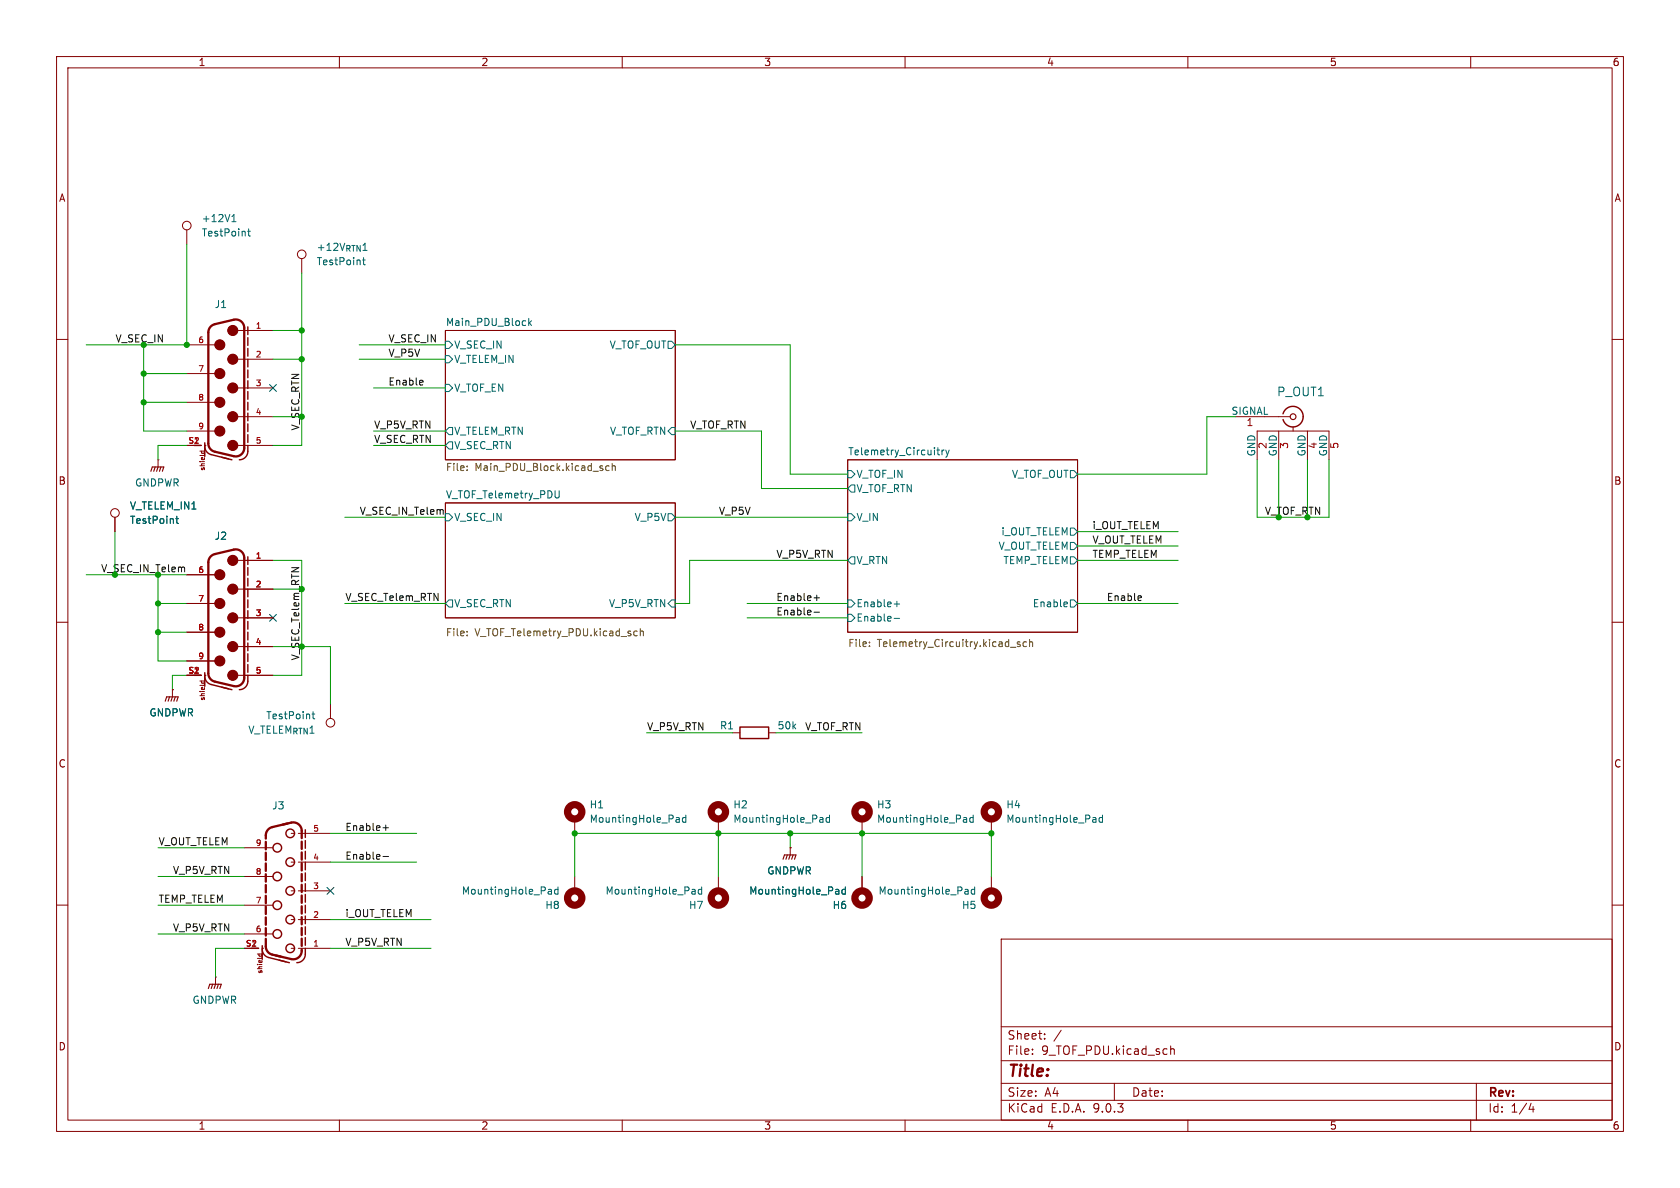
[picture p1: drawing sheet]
<svg xmlns="http://www.w3.org/2000/svg" width="297mm" height="210mm" viewBox="0 0 297 210" stroke-linecap="round" stroke-linejoin="round" font-family="sans-serif">
<g fill="none" stroke="#840000" stroke-width=".18">
<path d="M10 10h277v190h-277zM12 12h273v186h-273zM60 10v2M110 10v2M160 10v2M210 10v2M260 10v2M33 40.6v2.6M41 58.4h7.3M53.3 45.7v2.6M78.7 58.4h40.7v22.9h-40.7zM10 60h2"/>
<path d="M33 78.7h2.6M33 61h5.1M33 66h5.1M33 71.1h5.1M33 76.2h5.1M35.3 79.7h.9M35.6 79.7v.4M36.1 79.7v.4M41 63.5h7.3M41 68.6h7.3M41 73.7h7.3M41 78.7h7.3"/>
<path d="M218.4 73.7h9.7M226.1 76.2v5.1M228.6 75.4v.8M231.1 76.2v5.1M285 60h2M20.3 91.4v2.6M27.9 81.3h.1M27.9 81.3v1.3M41 99.1h7.3M78.7 88.9h40.7v20.3h-40.7zM149.9 81.3h40.6v30.5h-40.6zM222.2 81.3v-5.1h12.7v5.1"/>
<path d="M10 110h2M33 119.4h2.6M33 101.6h5.1M33 106.7h5.1M33 111.8h5.1M33 116.8h5.1M41 104.1h7.3M41 109.2h7.3M41 114.3h7.3M41 119.4h7.3M285 110h2M30.5 121.9h.1"/>
<path d="M30.5 121.9v1.3M35.3 120.4h.9M35.6 120.4v.3M36.1 120.4v.3M58.4 124.5v2.5M129.5 129.5h1.3M135.9 129.5h1.3M43.2 149.9h5.1M43.2 154.9h5.1M51.5 147.3h.6M51.5 152.4h.6M51.5 157.5h.6"/>
<path d="M52.7 147.3h5.7M52.7 152.4h5.7M52.7 157.5h5.7M101.6 144.8v2.5M101.6 154.9v2.6M127 144.8v2.5M127 154.9v2.6M139.7 149.9h.1M139.7 149.9v1.2M152.4 144.8v2.5M152.4 154.9v2.6M175.3 144.8v2.5"/>
<path d="M175.3 154.9v2.6M10 160h2M38.1 172.7h.1M38.1 172.7v1.3M43.2 167.6h2.5M43.2 160h5.1M43.2 165.1h5.1M45.5 168.6h.8M45.8 168.6v.4M46.3 168.6v.4M51.5 162.6h.6M51.5 167.6h.6"/>
<path d="M52.7 162.6h5.7M52.7 167.6h5.7M177 166h108v32h-108zM285 160h2M60 198v2M110 198v2M160 198v2M177 194.5h108M177 191.5h108M177 187.5h108M177 181.5h108M182.5 186.3v.1"/>
<path d="M182.5 185.5v.1M184.7 183.6v.1M184.7 182.8v.1M187.6 182.1l-1.3 2M197 191.5v3M207 184.9v1.5M207 185.5l.2-.1 .3 .1 .1 .9M210 198v2M260 198v2M261 191.5v6.5M270.7 195l-.4 1.1h.9M271 195.6v1"/>
<circle cx="33" cy="39.9" r=".76"/>
<circle cx="53.3" cy="45" r=".76"/>
<circle cx="20.3" cy="90.7" r=".76"/>
<circle cx="58.4" cy="127.8" r=".76"/>
</g>
<g fill="none" stroke="#006464" stroke-width=".18">
<path d="M41 39.2h.7M41 38.3l.4-.4v1.3M43.8 40.9h.5M44 40.5v1l.3 .2M64.1 46h.5M64.3 45.5v1.1l.3 .2M93.5 56.3v1.2M93.6 57.1l.4 .4M94 56.7l-.5 .5M78.7 60.3h.7l.6 .7-.6 .6h-.7zM78.7 76.2l.7-.6h.6v1.2h-.6zM78.7 62.9h.7l.6 .6-.6 .6h-.7z"/>
<path d="M78.7 67.9h.7l.6 .7-.6 .6h-.7zM79.4 78.1h.6v1.3h-.6l-.7-.7zM118.1 60.3h.6l.7 .7-.7 .6h-.6zM118.1 76.2l.6-.6h.7v1.2h-.7zM165.6 79.6h.5M165.8 79.1v1.1l.3 .2M166.5 79.6v.8M166.9 79.6l-.4 .2M167.2 79.6l.3 .8M167.8 79.6l-.3 .8M31.1 91.7h.5M31.3 91.3v1l.3 .2"/>
<path d="M78.7 90.8h.7l.6 .6-.6 .7h-.7zM98.9 86.8v1l-.2 .2h-.3M118.1 90.8h.6l.7 .6-.7 .7h-.6zM149.9 90.8h.6l.6 .6-.6 .7h-.6zM149.9 83.2h.6l.6 .6-.6 .7h-.6zM150.5 98.4h.6v1.3h-.6l-.6-.6zM150.5 85.7h.6v1.3h-.6l-.6-.6zM167.5 80.4l-.3 .4M189.2 83.2h.7l.6 .6-.6 .7h-.7zM189.2 93.3h.7l.6 .7-.6 .6h-.7zM189.2 95.9h.7l.6 .6-.6 .7h-.7zM189.2 98.4h.7l.6 .7-.6 .6h-.7z"/>
<path d="M79.4 106h.6v1.3h-.6l-.7-.6zM118.1 106.7l.6-.7h.7v1.3h-.7zM149.9 108.6h.6l.6 .6-.6 .7h-.6zM149.9 106h.6l.6 .7-.6 .6h-.6zM158.1 109.3h.9M158.1 106.8h.9M158.6 106.3v1M188.5 106.4l.2 .3-.6 .1M188.6 107.2l-.1 .1M189.2 106h.7l.6 .7-.6 .6h-.7zM55.2 126.2h.4M55.3 125.8v1.1l.3 .2"/>
<path d="M97.1 157.2h.2l.2 .2v.7M97.5 158l-.4 .1M97.5 157.5l-.4 .1M98.6 157.3l-.3-.1-.3 .3 .2 .5h.4M98.6 156.8v1.3M119.7 144.5l.3 .1 .1 .8M120.1 145.3l-.4 .1M120.1 144.8l-.4 .1M121.2 144.6l-.3-.1-.3 .3 .2 .5h.4M121.2 144.1v1.3M122.5 157.2h.2l.2 .2v.7M122.9 158l-.4 .1"/>
<path d="M122.9 157.5l-.4 .1M124 157.3l-.3-.1-.3 .3 .2 .5h.4M124 156.8v1.3M145.1 144.5l.3 .1 .1 .8M145.5 145.3l-.4 .1M145.5 144.8l-.4 .1M146.6 144.6l-.3-.1-.3 .3 .2 .5h.4M146.6 144.1v1.3M147.9 157.2h.2l.2 .2v.7M148.3 158l-.4 .1M148.3 157.5l-.4 .1M149.4 157.3l-.3-.1-.3 .3 .2 .5h.4"/>
<path d="M149.4 156.8v1.3M170.5 144.5h.2l.2 .2v.7M170.7 157.2h.3l.2 .2v.7M170.9 145.3l-.4 .1M170.9 144.8l-.4 .1M171.2 158l-.5 .1M171.2 157.5l-.5 .1M172 144.6l-.3-.1-.3 .3 .2 .5h.4M172 144.1v1.3M172.3 157.3l-.4-.1-.2 .3 .1 .5h.5M172.3 156.8v1.3M193.3 144.5h.3l.2 .2v.7"/>
<path d="M193.8 145.3l-.5 .1M193.8 144.8l-.5 .1M194.9 144.6l-.4-.1-.2 .3 .1 .5h.5M194.9 144.1v1.3"/>
</g>
<g fill="none" stroke="#725600" stroke-width=".18">
<path d="M82.6 83.1v.1M82.6 82.4v.1M107.7 82.4l-.4-.1-.2 .3 .1 .5h.5M108.2 82.5l.2-.2 .3 .1 .1 .8M108.2 81.9v1.3M82.6 111.6v.1M82.6 112.3v.1M112 112.2l.3 .2 .3-.1M112.6 111.6h-.3l-.3 .2M113.2 111.7l.2-.1h.3v.8M113.2 111.1v1.3M153.7 114.2v.1"/>
<path d="M153.7 113.5v.1M178.6 114.4h1M180.3 113.5h-.3l-.2 .1 .1 .2 .4 .1v.3h-.5M181.5 113.5h-.4l-.2 .2 .1 .5h.5M182 113.6l.2-.1h.3l.1 .8M182 113v1.3"/>
</g>
<g fill="none" stroke="#840000" stroke-width="1.3">
<circle cx="101.6" cy="143.5" r="1.27"/>
<circle cx="101.6" cy="158.7" r="1.27"/>
<circle cx="127" cy="143.5" r="1.27"/>
<circle cx="127" cy="158.7" r="1.27"/>
<circle cx="152.4" cy="143.5" r="1.27"/>
<circle cx="152.4" cy="158.7" r="1.27"/>
<circle cx="175.3" cy="143.5" r="1.27"/>
<circle cx="175.3" cy="158.7" r="1.27"/>
</g>
<g fill="none" stroke="#840000" stroke-width=".25">
<path d="M43.8 57.8v1.3M43.8 59.7v1.4M34.3 78.7h1.3M36.2 78.7h.1M36.2 78.3v.5M43.8 78.7v1.1a1.49 1.49 0 0 1-1.5 1.5M43.8 61.6v1.4M43.8 63.5v1.4M43.8 65.4v1.4M43.8 67.3v1.4M43.8 69.2v1.4M43.8 71.1v1.4"/>
<path d="M43.8 73v1.4M43.8 74.9v1.4M43.8 76.8v1.4M226.8 73.2a1.82 1.82 0 0 1 2.8-1 1.82 1.82 0 0 1 0 2.9 1.82 1.82 0 0 1-2.8-.9M36.2 80.7v-1.8a1.5 1.5 0 0 0 1.1 1.5l3.7 .9M43.8 98.4v1.4M34.3 119.4h1.3M36.2 119.4h.1M36.2 118.9v.5M43.8 119.4v1a1.49 1.49 0 0 1-1.5 1.5M43.8 100.3v1.4M43.8 102.2v1.4"/>
<path d="M43.8 104.1v1.4M43.8 106v1.4M43.8 108v1.3M43.8 109.9v1.3M43.8 111.8v1.3M43.8 113.7v1.3M43.8 115.6v1.3M43.8 117.5v1.3M36.2 121.3v-1.8a1.5 1.5 0 0 0 1.1 1.5l3.7 .9M130.8 128.5h5.1v2.1h-5.1zM54 146.7v1.3M54 148.6v1.4"/>
<path d="M54 150.5v1.4M54 152.4v1.4M54 154.3v1.4M54 156.2v1.4M54 158.1v1.4M44.4 167.6h1.3M46.4 167.6h.1M46.4 169.6v-1.8a1.5 1.5 0 0 0 1.1 1.5l3.7 .9M46.4 167.2v.5M54 167.6v1.1a1.49 1.49 0 0 1-1.5 1.5M54 160v1.4M54 161.9v1.4"/>
<path d="M54 163.8v1.4M54 165.7v1.4"/>
<circle cx="41.1" cy="58.4" r=".76"/>
<circle cx="38.9" cy="66" r=".76"/>
<circle cx="38.9" cy="71.1" r=".76"/>
<circle cx="38.9" cy="76.2" r=".76"/>
<circle cx="38.9" cy="61" r=".76"/>
<circle cx="41.1" cy="73.7" r=".76"/>
<circle cx="41.1" cy="78.7" r=".76"/>
<circle cx="41.1" cy="63.5" r=".76"/>
<circle cx="41.1" cy="68.6" r=".76"/>
<circle cx="41.1" cy="99.1" r=".76"/>
<circle cx="38.9" cy="101.6" r=".76"/>
<circle cx="38.9" cy="111.8" r=".76"/>
<circle cx="38.9" cy="106.7" r=".76"/>
<circle cx="38.9" cy="116.8" r=".76"/>
<circle cx="41.1" cy="109.2" r=".76"/>
<circle cx="41.1" cy="119.4" r=".76"/>
<circle cx="41.1" cy="104.1" r=".76"/>
<circle cx="41.1" cy="114.3" r=".76"/>
<circle cx="49" cy="149.9" r=".76"/>
<circle cx="49" cy="154.9" r=".76"/>
<circle cx="51.3" cy="152.4" r=".76"/>
<circle cx="51.3" cy="157.5" r=".76"/>
<circle cx="51.3" cy="147.3" r=".76"/>
<circle cx="49" cy="165.1" r=".76"/>
<circle cx="49" cy="160" r=".76"/>
<circle cx="51.3" cy="162.6" r=".76"/>
<circle cx="51.3" cy="167.6" r=".76"/>
</g>
<g fill="none" stroke="#840000" stroke-width=".2">
<path d="M26.7 83.3l.2-.7h2.1l-.3 .7M27.4 82.6l-.2 .7M27.9 82.6l-.2 .7M28.4 82.6l-.2 .7M29.2 124l.3-.8h2l-.3 .8M30 123.2l-.3 .8M30.5 123.2l-.3 .8M31 123.2l-.3 .8M138.4 151.9l.3-.8h2l-.2 .8M139.2 151.1l-.3 .8M139.7 151.1l-.3 .8M140.2 151.1l-.2 .8"/>
<path d="M36.8 174.8l.3-.8h2l-.2 .8M37.6 174l-.3 .8M38.1 174l-.3 .8M38.6 174l-.2 .8"/>
<circle cx="228.6" cy="73.7" r=".51"/>
</g>
<g fill="none" stroke="#840000" stroke-width=".41">
<path d="M37.3 57.7l.7-.4 3.3-.8a1.5 1.5 0 0 1 1.9 1.5v21.2a1.5 1.5 0 0 1-1.9 1.4l-3.3-.7a1.5 1.5 0 0 1-1.2-1.5v-19.7l.2-.6zM37.3 98.3l.7-.4 3.3-.7a1.5 1.5 0 0 1 1.9 1.4v21.2a1.5 1.5 0 0 1-1.9 1.5l-3.3-.8a1.5 1.5 0 0 1-1.2-1.5v-19.6l.2-.7zM47 148.8v1.3M47 150.7v1.4M47 152.6v1.4M47 154.5v1.4M47 156.4v1.4M47 158.3v1.4M50 145.8l1.5-.4a1.5 1.5 0 0 1 1.8 1.5v1.3M50.9 145.6l-2.8 .6a1.5 1.5 0 0 0-1.1 1.5v.5M53.3 148.8v1.3M53.3 150.7v1.3"/>
<path d="M53.3 152.6v1.3M53.3 154.5v1.3M53.3 156.4v1.3M53.3 158.3v1.3M47 166v1.3a1.5 1.5 0 0 0 1.1 1.5l3.4 .7a1.53 1.53 0 0 0 1.8-1.7M47 160.3v1.3M47 162.2v1.3M47 164.1v1.3M53.3 160.2v1.3M53.3 162.1v1.3M53.3 164v1.3M53.3 165.9v1.3"/>
</g>
<g fill="#840000" stroke="#840000" stroke-width=".18">
<circle cx="41.1" cy="99.1" r=".89"/>
<circle cx="38.9" cy="101.6" r=".89"/>
<circle cx="41.1" cy="104.1" r=".89"/>
<circle cx="38.9" cy="106.7" r=".89"/>
<circle cx="41.1" cy="109.2" r=".89"/>
<circle cx="38.9" cy="111.8" r=".89"/>
<circle cx="41.1" cy="114.3" r=".89"/>
<circle cx="38.9" cy="116.8" r=".89"/>
<circle cx="41.1" cy="119.4" r=".89"/>
<circle cx="41.1" cy="58.4" r=".89"/>
<circle cx="38.9" cy="61" r=".89"/>
<circle cx="41.1" cy="63.5" r=".89"/>
<circle cx="38.9" cy="66" r=".89"/>
<circle cx="41.1" cy="68.6" r=".89"/>
<circle cx="38.9" cy="71.1" r=".89"/>
<circle cx="41.1" cy="73.7" r=".89"/>
<circle cx="38.9" cy="76.2" r=".89"/>
<circle cx="41.1" cy="78.7" r=".89"/>
</g>
<path d="M74.6 67.2l.2 .3-.6 .1M74.7 68l-.1 .1M143.9 108.2h1M143.9 105.7h1M144.4 105.2v1M201.6 105.3l.2 .3-.6 .1M201.7 106.1l-.1 .1M67.7 146.3h1M67.7 151.4h1M68.2 145.8v1" fill="none" stroke="#0f0f0f" stroke-width=".18"/>
<g fill="none" stroke="#009600" stroke-width=".18">
<path d="M33 43.2v17.8h-17.8M48.3 58.4h5M53.3 48.3v30.4h-5M25.4 61v15.2h7.6M25.4 66h7.6M25.4 71.1h7.6M33 78.7h-5.1v2.6M48.3 73.7h5M48.3 63.5h5M63.5 61h15.2M63.5 63.5h15.2M66 76.2h12.7"/>
<path d="M66 68.6h12.7M66 78.7h12.7M119.4 61h20.3v22.8h10.2M119.4 76.2h15.2v10.2h15.3M218.4 73.7h-5v10.1h-22.9M20.3 94v7.6M48.3 99.1h5v20.3h-5M61 91.4h17.7M119.4 91.4h30.5M149.9 99.1h-28v7.6h-2.5M190.5 99.1h17.8M190.5 94h17.8"/>
<path d="M190.5 96.5h17.8M222.2 81.3v10.1h12.7v-10.1M226.1 81.3v10.1M231.1 81.3v10.1M15.2 101.6h17.8M27.9 101.6v15.2h5.1M27.9 111.8h5.1M27.9 106.7h5.1M33 119.4h-2.5v2.5M48.3 104.1h5M48.3 114.3h10.1v10.2M61 106.7h17.7"/>
<path d="M132.1 106.7h17.8M132.1 109.2h17.8M190.5 106.7h17.8M114.3 129.5h15.2M137.2 129.5h15.2M27.9 154.9h15.3M27.9 149.9h15.3M58.4 147.3h15.3M58.4 152.4h15.3M101.6 154.9v-7.6h73.7v7.6M127 147.3v7.6M139.7 147.3v2.6"/>
<path d="M152.4 147.3v7.6M27.9 160h15.3M27.9 165.1h15.3M43.2 167.6h-5.1v5.1M58.4 162.6h17.8M58.4 167.6h17.8"/>
</g>
<path d="M47.7 68l1.2 1.2M48.9 68l-1.2 1.2M47.7 108.6l1.2 1.2M48.9 108.6l-1.2 1.2M57.8 156.9l1.2 1.2M59 156.9l-1.2 1.2" fill="none" stroke="#000084" stroke-width=".18"/>
<g fill="#009600" stroke="#009600" stroke-width=".18">
<circle cx="152.4" cy="147.3" r=".46"/>
<circle cx="139.7" cy="147.3" r=".46"/>
<circle cx="127" cy="147.3" r=".46"/>
<circle cx="27.9" cy="106.7" r=".46"/>
<circle cx="25.4" cy="66" r=".46"/>
<circle cx="25.4" cy="71.1" r=".46"/>
<circle cx="27.9" cy="111.8" r=".46"/>
<circle cx="53.3" cy="58.4" r=".46"/>
<circle cx="33" cy="61" r=".46"/>
<circle cx="53.3" cy="63.5" r=".46"/>
<circle cx="175.3" cy="147.3" r=".46"/>
<circle cx="101.6" cy="147.3" r=".46"/>
</g>
<text font-size="2.8" fill="#840000" x="178" y="190.9">Title:</text>
<text font-size="2.1" fill="#006464" x="225.7" y="70.3">P_OUT1</text>
<g font-size="2.1" fill="#840000">
<text x="178" y="184">Sheet:</text>
<text x="178" y="186.7">File:</text>
<text x="184.1" y="186.7">9_TOF_PDU.kicad_sch</text>
<text x="178" y="196.9">KiCad</text>
<text x="178" y="194.1">Size:</text>
<text x="184.7" y="194.1">A4</text>
<text x="185.7" y="196.9">E.D.A.</text>
<text x="193.3" y="196.9">9.0.3</text>
<text x="200" y="194.1">Date:</text>
<text x="263" y="194.3">Rev:</text>
<text x="263" y="196.9">Id:</text>
<text x="267.1" y="196.9">1/4</text>
</g>
<g font-size="1.8" fill="#840000">
<text x="35" y="11.9">1</text>
<text x="85" y="11.9">2</text>
<text x="135" y="11.9">3</text>
<text x="185" y="11.9">4</text>
<text x="235" y="11.9">5</text>
<text x="285" y="11.9">6</text>
<text x="10.3" y="35.9">A</text>
<text x="285.3" y="35.9">A</text>
<text x="10.3" y="85.9">B</text>
<text x="285.3" y="85.9">B</text>
<text x="10.3" y="135.9">C</text>
<text x="285.3" y="135.9">C</text>
<text x="10.3" y="185.9">D</text>
<text x="285.3" y="185.9">D</text>
<text x="35" y="199.9">1</text>
<text x="85" y="199.9">2</text>
<text x="135" y="199.9">3</text>
<text x="185" y="199.9">4</text>
<text x="235" y="199.9">5</text>
<text x="285" y="199.9">6</text>
</g>
<g font-size="1.8" fill="#006464">
<text x="35.6" y="39.5">+12V1</text>
<text x="35.6" y="42">TestPoint</text>
<text x="55.9" y="47.1">TestPoint</text>
<text x="55.9" y="44.6">+12V_{RTN}1</text>
<text x="37.9" y="54.7">J1</text>
<text x="78.7" y="57.7">Main_PDU_Block</text>
<text x="80.2" y="61.8">V_SEC_IN</text>
<text x="80.2" y="64.4">V_TELEM_IN</text>
<text x="107.7" y="61.8">V_TOF_OUT</text>
<text x="80.2" y="69.4">V_TOF_EN</text>
<text x="80.2" y="77.1">V_TELEM_RTN</text>
<text x="107.7" y="77.1">V_TOF_RTN</text>
<text x="217.6" y="73.4">SIGNAL</text>
<text x="80.2" y="79.6">V_SEC_RTN</text>
<text x="149.9" y="80.6">Telemetry_Circuitry</text>
<text x="222" y="80.8" transform="rotate(-90 222 80.8)">GND</text>
<text x="224.2" y="79.4" transform="rotate(-90 224.2 79.4)">2</text>
<text x="225.8" y="80.8" transform="rotate(-90 225.8 80.8)">GND</text>
<text x="230.9" y="80.8" transform="rotate(-90 230.9 80.8)">GND</text>
<text x="233.1" y="79.4" transform="rotate(-90 233.1 79.4)">4</text>
<text x="234.7" y="80.8" transform="rotate(-90 234.7 80.8)">GND</text>
<text x="23.8" y="86.2">GNDPWR</text>
<text x="78.7" y="88.2">V_TOF_Telemetry_PDU</text>
<text x="151.3" y="84.7">V_TOF_IN</text>
<text x="151.3" y="87.2">V_TOF_RTN</text>
<text x="178.8" y="84.7">V_TOF_OUT</text>
<text x="22.9" y="90.3">V_TELEM_IN1</text>
<text x="22.9" y="92.8">TestPoint</text>
<text x="37.9" y="95.6">J2</text>
<text x="80.2" y="92.3">V_SEC_IN</text>
<text x="112.1" y="92.3">V_P5V</text>
<text x="151.3" y="92.3">V_IN</text>
<text x="176.9" y="94.8">i_OUT_TELEM</text>
<text x="151.3" y="99.9">V_RTN</text>
<text x="176.4" y="97.4">V_OUT_TELEM</text>
<text x="177.3" y="99.9">TEMP_TELEM</text>
<text x="80.2" y="107.5">V_SEC_RTN</text>
<text x="107.6" y="107.5">V_P5V_RTN</text>
<text x="151.3" y="107.5">Enable+</text>
<text x="182.5" y="107.5">Enable</text>
<text x="151.3" y="110.1">Enable-</text>
<text x="26.3" y="126.8">GNDPWR</text>
<text x="43.8" y="129.9">V_TELEM_{RTN}1</text>
<text x="47" y="127.4">TestPoint</text>
<text x="127.2" y="129.1">R1</text>
<text x="137.4" y="129.1">50k</text>
<text x="48" y="143.3">J3</text>
<text x="104.1" y="143.1">H1</text>
<text x="129.5" y="143.1">H2</text>
<text x="154.9" y="143.1">H3</text>
<text x="177.8" y="143.1">H4</text>
<text x="104.1" y="145.6">MountingHole_Pad</text>
<text x="129.5" y="145.6">MountingHole_Pad</text>
<text x="154.9" y="145.6">MountingHole_Pad</text>
<text x="177.8" y="145.6">MountingHole_Pad</text>
<text x="135.5" y="154.8">GNDPWR</text>
<text x="81.6" y="158.3">MountingHole_Pad</text>
<text x="96.3" y="160.9">H8</text>
<text x="107" y="158.3">MountingHole_Pad</text>
<text x="121.7" y="160.9">H7</text>
<text x="132.4" y="158.3">MountingHole_Pad</text>
<text x="147.1" y="160.9">H6</text>
<text x="155.2" y="158.3">MountingHole_Pad</text>
<text x="170" y="160.9">H5</text>
<text x="33.9" y="177.6">GNDPWR</text>
</g>
<g font-size="1.8" fill="#009600">
<text x="20.3" y="60.6">V_SEC_IN</text>
<text x="53" y="76.2" transform="rotate(-90 53 76.2)">V_SEC_RTN</text>
<text x="223.5" y="91.1">V_TOF_RTN</text>
<text x="17.8" y="101.3">V_SEC_IN_Telem</text>
<text x="53" y="116.8" transform="rotate(-90 53 116.8)">V_SEC_Telem_RTN</text>
</g>
<g font-size="1.8" fill="#0f0f0f">
<text x="68.6" y="60.6">V_SEC_IN</text>
<text x="68.6" y="63.2">V_P5V</text>
<text x="68.6" y="68.2">Enable</text>
<text x="66" y="75.9">V_P5V_RTN</text>
<text x="121.9" y="75.9">V_TOF_RTN</text>
<text x="66" y="78.4">V_SEC_RTN</text>
<text x="63.5" y="91.1">V_SEC_IN_Telem</text>
<text x="127" y="91.1">V_P5V</text>
<text x="193" y="93.6">i_OUT_TELEM</text>
<text x="137.2" y="98.7">V_P5V_RTN</text>
<text x="193" y="96.2">V_OUT_TELEM</text>
<text x="193" y="98.7">TEMP_TELEM</text>
<text x="61" y="106.3">V_SEC_Telem_RTN</text>
<text x="137.2" y="106.3">Enable+</text>
<text x="195.6" y="106.3">Enable</text>
<text x="137.2" y="108.9">Enable-</text>
<text x="114.3" y="129.2">V_P5V_RTN</text>
<text x="142.2" y="129.2">V_TOF_RTN</text>
<text x="27.9" y="149.5">V_OUT_TELEM</text>
<text x="61" y="147">Enable+</text>
<text x="30.5" y="154.6">V_P5V_RTN</text>
<text x="61" y="152.1">Enable-</text>
<text x="27.9" y="159.7">TEMP_TELEM</text>
<text x="30.5" y="164.8">V_P5V_RTN</text>
<text x="61" y="167.3">V_P5V_RTN</text>
<text x="61" y="162.2">i_OUT_TELEM</text>
</g>
<g font-size="1.8" fill="#a90000">
<text x="220.3" y="75.6">1</text>
<text x="228" y="79.4" transform="rotate(-90 228 79.4)">3</text>
<text x="236.9" y="79.4" transform="rotate(-90 236.9 79.4)">5</text>
</g>
<g font-size="1.8" fill="#725600">
<text x="78.7" y="83.6">File:</text>
<text x="84" y="83.6">Main_PDU_Block.kicad_sch</text>
<text x="78.7" y="112.8">File:</text>
<text x="84" y="112.8">V_TOF_Telemetry_PDU.kicad_sch</text>
<text x="149.9" y="114.7">File:</text>
<text x="155.1" y="114.7">Telemetry_Circuitry.kicad_sch</text>
</g>
<g font-size="1.4" fill="#a90000">
<text x="45.1" y="58.2">1</text>
<text x="34.9" y="60.7">6</text>
<text x="34.9" y="65.8">7</text>
<text x="45.1" y="63.2">2</text>
<text x="34.9" y="70.9">8</text>
<text x="45.1" y="68.3">3</text>
<text x="34.9" y="75.9">9</text>
<text x="45.1" y="73.4">4</text>
<text x="33.2" y="78.5">S1</text>
<text x="34.1" y="78.5">2</text>
<text x="45.1" y="78.5">5</text>
<text x="34.9" y="101.3">6</text>
<text x="45.1" y="98.8">1</text>
<text x="34.9" y="106.4">7</text>
<text x="45.1" y="103.9">2</text>
<text x="34.9" y="111.5">8</text>
<text x="45.1" y="109">3</text>
<text x="33.2" y="119.1">S1</text>
<text x="34.1" y="119.1">2</text>
<text x="34.9" y="116.6">9</text>
<text x="45.1" y="114">4</text>
<text x="45.1" y="119.1">5</text>
<text x="45.1" y="149.6">9</text>
<text x="55.3" y="147.1">5</text>
<text x="45.1" y="154.7">8</text>
<text x="55.3" y="152.1">4</text>
<text x="45.1" y="159.8">7</text>
<text x="55.3" y="157.2">3</text>
<text x="43.4" y="167.4">S1</text>
<text x="44.3" y="167.4">2</text>
<text x="45.1" y="164.8">6</text>
<text x="55.3" y="162.3">2</text>
<text x="55.3" y="167.4">1</text>
</g>
<g font-size="1.1" fill="#840000">
<text x="36.4" y="83.3" transform="rotate(-90 36.4 83.3)">shield</text>
<text x="36.4" y="124" transform="rotate(-90 36.4 124)">shield</text>
<text x="46.6" y="172.2" transform="rotate(-90 46.6 172.2)">shield</text>
</g>
</svg>
